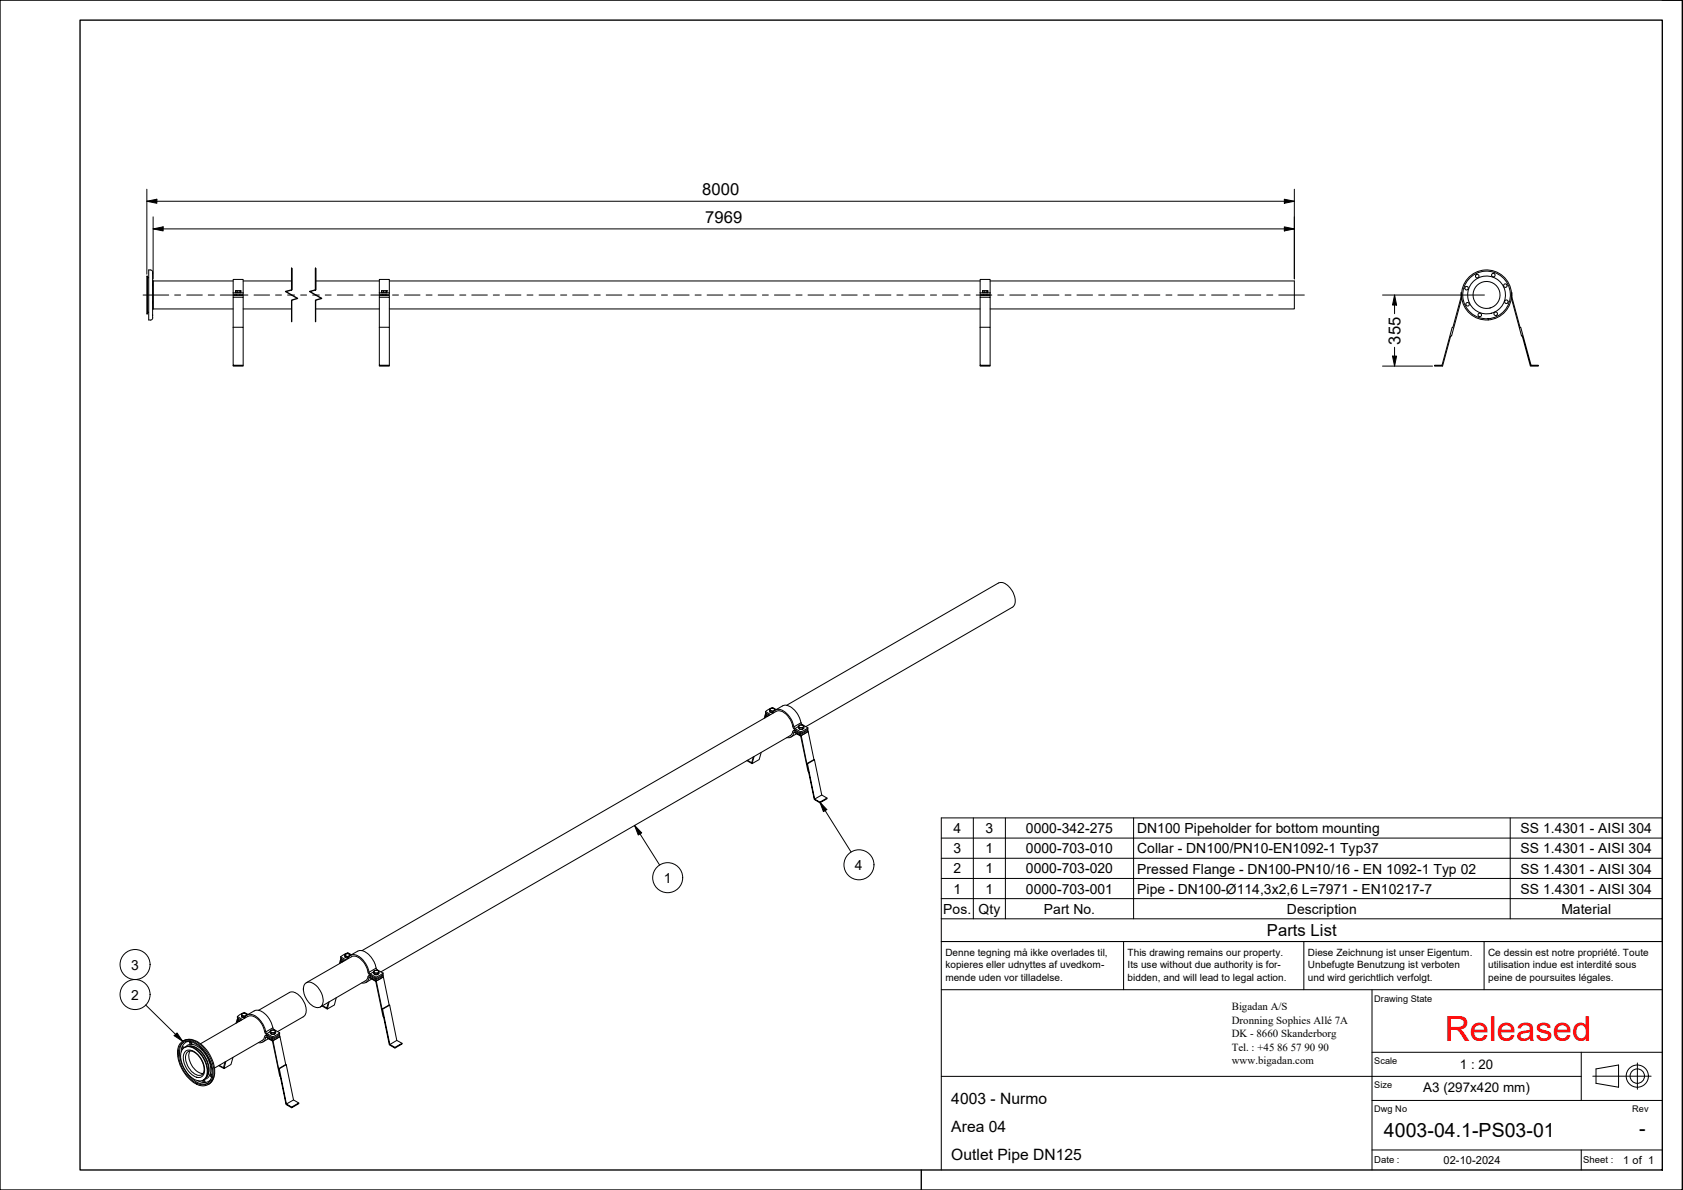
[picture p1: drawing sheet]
<svg xmlns="http://www.w3.org/2000/svg" width="420mm" height="297mm" viewBox="0 0 420 297" stroke-linecap="round" stroke-linejoin="round" font-family="sans-serif">
<!-- layer: Break Line -->
<path d="M72.8 72.4v-5.4v5.4l-1.5 .4 3 1.7-1.5 .4v5.4M78.8 72.4v-5.4v5.4l-1.5 .4 3 1.7-1.5 .4v5.4" fill="none" stroke="#000" stroke-width=".34"/>
<!-- layer: Visible -->
<g fill="none" stroke="#000" stroke-width=".25">
<path d="M36.7 68.9h.1v9.4h-.1zM36.8 77.6l.3 .4M37.1 69.2l-.3 .5M38.1 71v.3M38.1 68.2v.2M38.1 78.6v.2M38.1 75.3v.3M38.1 70.1h20.1M38.1 77.1h20.1M38.1 68v11.3M38.1 68v-.2a.8 .8 0 0 0-1-.4v12.5a.7 .7 0 0 0 1-.6M38.2 70.1v7"/>
<path d="M58.2 73.1v-3.3h2.5v3.3M58.2 73.1v.4h2.5v-.4M58.2 74.2v-.4h2.5v.4M58.2 73.1h2.5M58.8 72.6h1.3l.1 .5h-.3v-.5M58.8 72.6v.5h.4M58.8 72.6h.1M58.8 73.1h.1M59.1 73.5v.3M59.2 72.6v.5h.7M59.9 73.5v.3M60.1 73.1h.1"/>
<path d="M60.1 72.6h-1.3M60.7 70.1h12.1M60.7 77.1h12.1M78.8 70.1h15.9M78.8 77.1h15.9M94.7 73.1v-3.3h2.5v3.3M94.7 74.2v-.4h2.5v.4M94.7 73.1v.4h2.5v-.4M94.7 73.1h2.5M95.2 72.6h1.4v.5h-.2v-.5M95.2 72.6v.5h.5M95.3 73.1h.1"/>
<path d="M95.5 73.5v.3M95.7 72.6v.5h.7M96.4 73.5v.3M96.6 72.6h.1M96.6 72.6h-1.4M96.6 73.1h.1M97.2 70.1h147.5M97.2 77.1h147.5M244.7 73.1v-3.3h2.5v3.3M244.7 74.2v-.4h2.5v.4M244.7 73.1v.4h2.5v-.4M244.7 73.1h2.5"/>
<path d="M245.3 72.6h1.3v.5h-.2v-.5M245.3 72.6v.5h.4M245.3 72.6h.1M245.4 72.6h1.2M245.4 73.1h.1M245.5 73.5v.3M245.7 72.6v.5h.7M246.3 73.5v.3M246.5 73.1h.1M247.2 70.1h75.9v7h-75.9M364.9 74.2l-2.2 7.5h-.2l-2.5 9.5h-1.9v.2h2l2.1-7.6 .2 .1 2.5-9.5M364.9 73.8l-.2 .4"/>
<path d="M364.9 73.1h-.2l.2 .4M365.7 72a.44 .44 0 0 0 .7 .3 .44 .44 0 0 0-.1-.8 .44 .44 0 0 0-.6 .5M365.9 76a.46 .46 0 0 1 .6-.5 .46 .46 0 0 1 .2 .7 .46 .46 0 0 1-.7-.1v-.1M369.1 78.9l.3 .1M369.1 78.9a.44 .44 0 0 1 .1-.7 .44 .44 0 0 1 .6 .3 .44 .44 0 0 1-.3 .6M372.7 68.2a.43 .43 0 0 1 .5 .6 .43 .43 0 0 1-.6 .2 .43 .43 0 0 1 0-.7l.2-.1M373.8 78.6a.43 .43 0 0 1-.8 0 .43 .43 0 0 1 .3-.7 .43 .43 0 0 1 .5 .5l-.1 .2M376.3 71.3a.46 .46 0 0 1-.6 .5 .46 .46 0 0 1-.3-.7 .46 .46 0 0 1 .8 0l.1 .2M377.3 74.2l2.2 7.5h.1l2.6 9.5h1.8v.2h-1.9l-4.8-17M377.3 73.1h.1v.4M377.4 73.8v.4M58.2 81.7v-7.5h2.5v7.5"/>
<path d="M58.2 81.7v9.7h2.5v-.2h-2.5M58.2 81.7h2.5v9.5M94.7 81.7v-7.5h2.5v7.5M94.7 81.7v9.7h2.5v-.2h-2.5M94.7 81.7h2.5v9.5M244.7 81.7v-7.5h2.5v7.5M244.7 81.7v9.7h2.5v-.2h-2.5M244.7 81.7h2.5v9.5M191.1 178.4l-.3 .9M191.1 178.2v.3l.5 .3-.6-.3M191.1 178.2l.8 .4M191.1 177.6l1.3 .8"/>
<path d="M191.1 177.6v.4l1 .5M191.3 178l-.2 .2M191.5 178.9l-.4-.2-.1 .5M192.2 177l.1-.1a.69 .69 0 0 1 1.1 .5M192.2 177.4h.3M192.2 177.4v.3l.6 .2v-.3M192.2 177v.4M192.2 177v.7M192.2 177.5v.1M192.2 177a.6 .6 0 0 1 .7-.2 .6 .6 0 0 1 .4 .5 .63 .63 0 0 1-.6 .2 .63 .63 0 0 1-.5-.5zM192.3 177.8l.4 .1M192.5 177.4l.3 .2"/>
<path d="M192.9 177.9h.1zM192.9 178.1a1.62 1.62 0 0 1 2.7-.7 7.2 7.2 0 0 1 2.8 4.4l1.5 .9M193.4 177.4l-.6 .2M193.6 177.2l1.7-1a2.96 2.96 0 0 1 3.5 1.5l.8 1.5 .5 1.5 1.6 1M193.8 177.1l-.9-.5-1.8 1M196.4 176.1l52.9-30.6a2.75 2.75 0 0 1 3.1 1.6 3.4 3.4 0 0 1 .5 4.4l-51.7 29.9M186.4 189.9l1.3 .7M188 189l-.3 1.4-1.1-.6M190 187.8l-.5 1.8-1.8 1 .6-1.8M198.5 182.2l-.4-.4a5.7 5.7 0 0 0-3.2-4.3h-1l-103.6 59.8M198.5 182.2l1.4 .8M198.5 182.2l-.4 .2"/>
<path d="M198.9 183.2l-1.5 .8M199.3 181.3l.3 .4M199.3 181.3v.3l.3 .4M199.4 181.8l.2 .1M199.5 181.1l.2-.1h.5l.5 .4M199.5 181.1l-.2 .2M199.5 181.1a.53 .53 0 0 1 .7-.2 .53 .53 0 0 1 .3 .6 .58 .58 0 0 1-.6 .2 .58 .58 0 0 1-.4-.5zM199.6 181.7h.7M199.6 181.7v.3l.7 .1M199.7 182l.5 .1M199.9 183.6l-1.6-.9a1.83 1.83 0 0 1-1.9 1.4M199.9 183.2l-1.6-.8h-.3l-.3 .8-.4 .4-102.2 59"/>
<path d="M199.9 182.7v.3M199.9 183.2v.4M200 183.6l1.8-1 1.4 7-1.8 1zM200 183.6l-1.4-.8v.2l1.3 .8 3.4 15.7 1.4 .9v-.2l-1.3-.7-1.8-8.8-.2-.1M200.6 181.8l-.2 .2M200.7 181.4l-.4 .3M200.7 181.4v.3l-.4 .4v-.4M201.5 182.1l.2 .1M201.6 190.7l1.7-1.1 1.8 8.8M201.7 182.6l-1.8 1M201.7 182.2l-1.8 1M201.7 181.7l-.2 .4-1.6 .9"/>
<path d="M201.7 181.7l-1.8 1M201.7 182.2v.4M201.7 182.6h.1M203.2 189.6h.1M206.5 199.2l-1.4-.8-1.7 1.1M204.7 200.2l1.8-1v.2l-1.8 1M85 239.6l-.2 .9M85 239.4v.4l.6 .3-.6-.4M85 239.4l.9 .5M85 238.8l1.4 .8M85 238.8v.4l1.1 .6M85.2 239.3l-.2 .1"/>
<path d="M86.1 238.2h.2a.61 .61 0 0 1 .6-.2 .61 .61 0 0 1 .4 .6l-.6 .2M86.1 238.2v.4M86.1 238.6v.4M86.1 238.6l.3 .1M86.1 238.6v.4l.3 .1 .3 .1v-.4M86.1 238.3a.65 .65 0 0 1 .7-.3 .65 .65 0 0 1 .5 .5 .65 .65 0 0 1-.6 .2 .65 .65 0 0 1-.6-.4zM86.1 238.7v.1M86.2 239l.5 .1M86.4 238.7l.3 .1M86.8 239.3a1.76 1.76 0 0 1 3.1-.3 7.2 7.2 0 0 1 2.4 4l1.6 .9M86.8 239.1l-.1 .1M87.5 238.4l1.8-1a3.1 3.1 0 0 1 3.5 1.8l.6 .9 .7 1.9 1.5 .9"/>
<path d="M87.7 238.3l-.9-.5-1.8 1M45.6 259.9a4.2 4.2 0 0 1 5.2 1.3 8.1 8.1 0 0 1 2.4 8.3l-.7 .9-.6 .3M47.3 260a.39 .39 0 0 0 .1 .5 .39 .39 0 0 0 .5 0l-.1-.5M47.5 260l.4 .5M59.3 254.5l-.4 .9M59.3 254.3v.3l.5 .3-.6-.3M59.3 254.3l.8 .5M59.3 253.7l1.2 .8M59.3 253.7v.4l1 .6M59.4 254.2l-.1 .1M59.6 255l-.3-.2-.2 .5M60.3 253.1a.71 .71 0 0 1 .8-.2 .71 .71 0 0 1 .5 .6"/>
<path d="M60.3 253.5l.4 .1M60.3 253.5v.4l.7 .2v-.4M60.3 253.1v.4M60.3 253.1v.8M60.3 253.6v.1M60.5 253.1a.59 .59 0 0 1 .6-.2 .59 .59 0 0 1 .4 .5 .57 .57 0 0 1-.7 .3 .57 .57 0 0 1-.4-.6zM60.5 253.9l.4 .1M60.7 253.6l.3 .1M61 254h.1M61 254.2a1.76 1.76 0 0 1 3.1-.3 7.6 7.6 0 0 1 2.4 4.1l1.6 .8M61.1 254l-.1 .1M61.5 253.5l-.5 .2"/>
<path d="M61.7 253.4l1.8-1.1a3.1 3.1 0 0 1 3.6 1.8l.6 1.2 .5 1.5 1.6 1M61.9 253.2l-.9-.5-1.7 1M64.5 252.2l7.7-4.4a2.95 2.95 0 0 1 3.4 1.7 3.6 3.6 0 0 1 .3 4.1l-6.6 3.9M66.6 258.3l-.4 .2M67 259.3l-1.4 .8M67.4 257.5l.3 .3M67.4 257.5v.3l.3 .3M67.6 257.9l.1 .2M67.6 257.2l.9-.1 .3 .4M67.6 257.2l-.2 .3M67.6 257.2a.6 .6 0 0 1 .7-.1 .6 .6 0 0 1 .4 .5 .61 .61 0 0 1-.6 .2 .61 .61 0 0 1-.5-.5zM67.7 257.8h.8"/>
<path d="M67.7 257.8v.3l.8 .1M67.9 258.1l.5 .1M68.1 259.7l-1.6-.8a1.66 1.66 0 0 1-1.9 1.4M68.1 259.4l-1.8-.9-.6 1-.3 .2-11.8 6.9M68.1 259.2l-1.9-1.3a5.2 5.2 0 0 0-3.5-4.3l-.8 .1-11.9 6.8M68.1 258.8v.4M68.1 259.4v.3M68.2 259.8l1.7-1 1.4 6.9-1.7 1.1zM68.2 259.8l-1.5-.9v.2l1.3 .8 3.4 15.8 1.4 .8v-.2l-1.3-.7-1.8-8.8h-.1M68.7 258l-.2 .1M68.8 257.5l-.3 .3M68.8 257.5v.3l-.3 .4v-.4"/>
<path d="M69.6 258.3l.2 .1M69.8 258.7l-1.7 1M69.8 258.4l-1.7 1M69.8 257.8v.3l-1.7 1.1M69.8 257.8l-1.7 1M69.8 258.4v.3M69.8 258.7l.1 .1M76.3 245.4a2.52 2.52 0 0 1 3.3 1.4 3.7 3.7 0 0 1 .5 4.4 2.52 2.52 0 0 1-3.3-1.3 3.7 3.7 0 0 1-.5-4.5zM80.4 251.1l1.3 .8M82 250.2l-.4 1.4-1.1-.6M83.9 249l-.4 1.9-1.8 1 .5-1.9M85.4 240.1l-.4-.2-.1 .5"/>
<path d="M92.4 243.4l-.4 .2M92.8 244.4l-1.4 .8M93.3 242.6l.3 .3M93.3 242.6v.3l.3 .4M93.3 243l.2 .2M93.4 242.4a.57 .57 0 0 1 .6-.3 .57 .57 0 0 1 .4 .6 .6 .6 0 0 1-.6 .2 .6 .6 0 0 1-.4-.5zM93.4 242.3l.8-.1 .4 .4M93.4 242.3l-.1 .3M93.6 242.9h.6M93.6 242.9v.4h.6M93.6 243.3h.5M93.9 244.8l-1.6-.8a2.34 2.34 0 0 1-1.5 1.4l-.5-.1"/>
<path d="M93.9 244.5l-1.6-.9h-.3l-.7 1.2-11.3 6.6M93.9 244.2l-1.7-.9-.2-.3a5.2 5.2 0 0 0-3.6-4.3h-.6l-11.3 6.6M93.9 243.9v.3M93.9 244.5v.3M93.9 244.9l1.8-1 1.5 7-1.8 1zM93.9 244.9l-1.4-.8 1.3 .9 3.4 15.8 1.4 .8v-.2l-1.3-.7-1.9-8.8M94.5 243.1l-.2 .1M94.6 242.6l-.4 .3M94.6 242.6v.3l-.4 .4v-.4M95.5 243.4l.1 .1M95.5 251.9l1.8-1 1.8 8.8M95.6 243.8l-1.7 1"/>
<path d="M95.6 243.5l-1.7 1M95.6 242.9v.3l-.2 .2-1.5 .8M95.6 242.9l-1.7 1M95.6 243.5v.3M95.6 243.8l.1 .1M97.2 250.9h.1M45.3 260.2a3.2 3.2 0 0 1 4.1 .5 9.3 9.3 0 0 1 3.6 8.5 2.57 2.57 0 0 1-4.2 1.3 9.2 9.2 0 0 1-4.3-9l.3-.8zM45.3 260.5a2.99 2.99 0 0 1 4 .3 8.7 8.7 0 0 1 3.4 8.3 2.39 2.39 0 0 1-3.7 1.3 8.6 8.6 0 0 1-4.3-8.9zM45.6 261.3l.1 .4M45.7 261.7a2.6 2.6 0 0 1 3.7 .7 6.2 6.2 0 0 1 2 6.6 2.28 2.28 0 0 1-3.6-.1 6.5 6.5 0 0 1-2.4-6.7zM45.9 261.5a.32 .32 0 0 0-.3-.2 .32 .32 0 0 0-.3 .3 .32 .32 0 0 0 .3 .3M46.1 261.4a3.2 3.2 0 0 1 3.8 1.4 6.2 6.2 0 0 1 1.7 5.9l-.7 .8"/>
<path d="M47 262.5a2.83 2.83 0 0 1 3.1 1.8l.7 1.4a2.15 2.15 0 0 1-.4 2.6M47.5 262.3a4.4 4.4 0 0 0 1.6 5.1l.9 .5 .7 .1M50.1 261.6l.3 .5h.2M50.9 269.5l-.1 .4 .4 .2M50.9 269.5l.1 .1a.33 .33 0 0 1 .2 .5 .33 .33 0 0 1-.4 .2 .33 .33 0 0 1-.2-.4l-.1-.2M52.3 264.8l.2 .6M52.7 268.1l.2 .5M52.9 268.3l-.4-.2 .1 .6 .2 .1M54.6 266l1.3 .7M56.2 265.1l-.4 1.4-1.1-.6M58.2 263.9l-.5 1.8-1.8 1 .5-1.7M69.7 266.8l1.8-1 1.8 8.8"/>
<path d="M71.3 265.7l.2 .1M72.8 276.3l1.8-1v.2l-1.8 1M74.6 275.3l-1.3-.7-1.8 1M98.6 261.4l1.8-1v.2l-1.8 1M100.4 260.4l-1.3-.7-1.8 1"/>
<circle cx="368.8" cy="68.9" r=".45"/>
<circle cx="371.1" cy="73.6" r="4.7"/>
<circle cx="371.1" cy="73.6" r="3.4"/>
<circle cx="371.1" cy="73.6" r="5.9"/>
<circle cx="371.1" cy="73.6" r="6.2"/>
<circle cx="376.1" cy="75.3" r=".44"/>
</g>
<!-- layer: Visible Narrow -->
<g fill="none" stroke="#000" stroke-width=".25">
<path d="M198.4 182.7l-.2 .2M198.7 182.3l-.2 .1M199.3 181.4l-.8 .4M200 180.4l-1.8 1M200.2 180.8l-.2 .2M45.9 259.8a4 4 0 0 1 4.6 1.4 8.5 8.5 0 0 1 2.7 8.1l-.5 .8-.5 .5M47.1 259.9l-.7 .3-.9 1.1M66.5 258.9l-.2 .1M66.8 258.4l-.2 .2M67.4 257.5l-.8 .5M68.1 256.6l-1.8 1M68.4 256.9l-.2 .2"/>
<path d="M92.3 244l-.2 .1M92.6 243.5l-.2 .2M93.3 242.6l-.9 .5M93.9 241.7l-1.8 1M94.2 242.1l-.3 .1M45.4 261.5l-.1 1.1M45.9 260.1a4.4 4.4 0 0 0-.6 5.1 8.1 8.1 0 0 0 5.1 5.4l1.5-.2M46.4 262.4a2.58 2.58 0 0 1 3.3 1.2 4.4 4.4 0 0 1 .9 4.9 2.11 2.11 0 0 1-3-.5 5 5 0 0 1-1.5-5.3zM46.4 261.3a2.35 2.35 0 0 1 3.3 .2 6.9 6.9 0 0 1 2.7 6.8l-.5 .8-.8 .3M47 261.2a4 4 0 0 1 4.1 2.3 5 5 0 0 1 .6 5.2l-.2 .2M47 262.5a2.51 2.51 0 0 0-.3 3.3 3.9 3.9 0 0 0 3.3 2.6l.4-.1M47.1 261.2a4.8 4.8 0 0 1 4.3 3.3 4.3 4.3 0 0 1 .1 4.3"/>
<path d="M49.4 269.8l1.5 .4M52.6 269.5l-.9 .6-.6 .1"/>
</g>
<!-- layer: Symbol -->
<g fill="none" stroke="#000" stroke-width=".25">
<path d="M158.4 206l1.8 1.9-.9 .5zM158.4 206l6.3 9.9M204.7 200.2l1.7 1.9-.8 .5zM204.7 200.2l7.8 12.5M235 209.2h180M235 214.2h180M235 219.3h180M243 204.2v25.1M251 204.2v25.1M283 204.2v25.1M377 204.2v25.1M235 224.3h180v-20.1h-180v25.1"/>
<path d="M235 229.3v5.7h180v-5.7M415 224.3v5h-180M36.4 250.9l9.2 9M43.5 258.5l.7-.7 1.4 2.1z"/>
<circle cx="166.7" cy="219.1" r="3.7"/>
<circle cx="214.4" cy="215.9" r="3.7"/>
<circle cx="33.7" cy="240.8" r="3.7"/>
<circle cx="33.7" cy="248.2" r="3.7"/>
</g>
<!-- layer: Border -->
<path d="M0 0h420v297h-420zM20 5h395v287h-395zM415 0h5M230 292v5" fill="none" stroke="#000" stroke-width=".34"/>
<!-- layer: Title -->
<g fill="none" stroke="#000" stroke-width=".25">
<path d="M280.5 235v12M325.5 235v12M370.5 235v12M415 235h-180v57M235 247h180M342.5 247v45M235 268.7h159.8M342.5 274.7h72.5M342.5 262.7h72.5M394.8 262.7v12M397.6 268.6h14.6M398.4 266.8l5.7-1v5.6l-5.7-1z"/>
<path d="M408.8 265.3v6.6M342.5 287h72.5M394.8 287v5"/>
<circle cx="408.7" cy="268.6" r="2.77"/>
<circle cx="408.7" cy="268.6" r="1.8"/>
</g>
<!-- layer: Centerline -->
<g fill="none" stroke="#000" stroke-width=".25">
<path d="M35.7 73.6h6.4M43.6 73.6h1.5M46.6 73.6h3.9M52 73.6h1.5M55 73.6h3.9M60.4 73.6h1.5M63.4 73.6h3.9M68.8 73.6h1.5M71.8 73.6h1.7M75.1 73.6h1.4M78.1 73.6h1.6M81.2 73.6h1.5"/>
<path d="M84.2 73.6h3.9M89.6 73.6h1.5M92.6 73.6h3.9M98 73.6h1.5M101 73.6h3.9M106.4 73.6h1.5M109.4 73.6h3.9M114.8 73.6h1.5M117.8 73.6h3.9M123.1 73.6h1.6M126.2 73.6h3.8M131.6 73.6h1.5"/>
<path d="M134.6 73.6h3.9M140 73.6h1.5M143 73.6h3.9M148.3 73.6h1.6M151.3 73.6h3.9M156.8 73.6h1.4M159.8 73.6h3.9M165.1 73.6h1.5M168.1 73.6h3.9M173.5 73.6h1.5M176.5 73.6h3.9M181.9 73.6h1.5"/>
<path d="M184.9 73.6h3.9M190.3 73.6h1.5M193.3 73.6h3.9M198.7 73.6h1.5M201.7 73.6h3.9M207.1 73.6h1.5M210.1 73.6h3.9M215.5 73.6h1.5M218.5 73.6h3.9M223.9 73.6h1.5M226.9 73.6h3.9M232.3 73.6h1.5"/>
<path d="M235.3 73.6h3.9M240.7 73.6h1.5M243.7 73.6h3.9M249.1 73.6h1.5M252.1 73.6h3.9M257.5 73.6h1.5M260.5 73.6h3.9M265.9 73.6h1.5M268.9 73.6h3.9M274.3 73.6h1.5M277.3 73.6h3.9M282.7 73.6h1.5"/>
<path d="M285.7 73.6h3.9M291.1 73.6h1.5M294 73.6h3.9M299.5 73.6h1.4M302.5 73.6h3.9M307.8 73.6h1.6M310.9 73.6h3.8M316.2 73.6h1.6M319.2 73.6h6.4"/>
</g>
<!-- layer: Dimension -->
<g fill="none" stroke="#000" stroke-width=".25">
<path d="M36.7 50.2l2.5-.5v1zM36.7 50.2h286.4M36.7 47.2v21.2M38.2 57.1l2.5-.5v1zM38.2 57.1h284.9M38.2 54.1v15.5M320.6 56.6l2.5 .5-2.5 .5zM320.6 49.7l2.5 .5-2.5 .5zM323.1 47.2v22.4M345.1 73.6h25.5M348.1 73.6l.6 2.5h-1.1zM348.1 73.6v4.7"/>
<path d="M345.1 91.4h12.5M347.6 88.9h1.1l-.6 2.5zM348.1 86.7v4.7"/>
</g>
<path d="M36.7 50.2l2.5-.5v1zM38.2 57.1l2.5-.5v1zM320.6 56.6l2.5 .5-2.5 .5zM320.6 49.7l2.5 .5-2.5 .5zM348.1 73.6l.6 2.5h-1.1zM347.6 88.9h1.1l-.6 2.5z" fill="#000"/>
<!-- layer: Symbol -->
<path d="M158.4 206l1.8 1.9-.9 .5zM204.7 200.2l1.7 1.9-.8 .5zM43.5 258.5l.7-.7 1.4 2.1z" fill="#000"/>
<text font-size="8.6" fill="#f00" x="360.7" y="259.7">Released</text>
<g font-size="4.9">
<text x="345.5" y="283.8">4003-04.1-PS03-01</text>
<text x="409.2" y="283.3">-</text>
</g>
<g font-size="4.1">
<text x="175.3" y="48.8">8000</text>
<text x="176" y="55.7">7969</text>
<text x="349.6" y="86" transform="rotate(-90 349.6 86)">355</text>
<text x="316.3" y="233.7">Parts List</text>
</g>
<g font-size="3.9">
<text x="237.5" y="275.5">4003 - Nurmo</text>
<text x="237.5" y="282.5">Area 04</text>
<text x="237.5" y="289.5">Outlet Pipe DN125</text>
</g>
<g font-size="3.5">
<text x="238" y="207.9">4</text>
<text x="246" y="208">3</text>
<text x="256.1" y="208">0000-342-275</text>
<text x="283.9" y="208">DN100 Pipeholder for bottom mounting</text>
<text x="379.6" y="208">SS 1.4301 - AISI 304</text>
<text x="238" y="213">3</text>
<text x="246" y="213">1</text>
<text x="256.1" y="213">0000-703-010</text>
<text x="283.9" y="213">Collar - DN100/PN10-EN1092-1 Typ37</text>
<text x="379.6" y="213">SS 1.4301 - AISI 304</text>
<text x="165.7" y="220.3">1</text>
<text x="213.4" y="217.1">4</text>
<text x="238" y="218">2</text>
<text x="246" y="218">1</text>
<text x="256.1" y="218">0000-703-020</text>
<text x="283.9" y="218">Pressed Flange - DN100-PN10/16 - EN 1092-1 Typ 02</text>
<text x="379.6" y="218">SS 1.4301 - AISI 304</text>
<text x="238" y="223">1</text>
<text x="246" y="223">1</text>
<text x="256.1" y="223">0000-703-001</text>
<text x="283.9" y="223.1">Pipe - DN100-Ø114,3x2,6 L=7971 - EN10217-7</text>
<text x="379.6" y="223.1">SS 1.4301 - AISI 304</text>
<text x="235.5" y="228.1">Pos.</text>
<text x="244.3" y="228.1">Qty</text>
<text x="260.6" y="228.1">Part No.</text>
<text x="321.3" y="228.1">Description</text>
<text x="389.8" y="228.1">Material</text>
<text x="32.8" y="242">3</text>
<text x="32.8" y="249.5">2</text>
</g>
<g font-size="3.3">
<text x="364.4" y="266.9">1 : 20</text>
<text x="355.3" y="272.5">A3 (297x420 mm)</text>
</g>
<g font-size="2.8">
<text x="360.3" y="290.5">02-10-2024</text>
<text x="405.3" y="290.5">1 of 1</text>
</g>
<g font-size="2.7">
<text x="307.5" y="252">Bigadan A/S</text>
<text x="307.5" y="255.5">Dronning Sophies Allé 7A</text>
<text x="307.5" y="262.3">Tel. : +45</text>
<text x="307.5" y="258.9">DK - 8660 Skanderborg</text>
<text x="318.9" y="262.3">86</text>
<text x="322.2" y="262.3">57</text>
<text x="325.6" y="262.3">90</text>
<text x="329.1" y="262.3">90</text>
<text x="307.5" y="265.7">www.bigadan.com</text>
</g>
<g font-size="2.5">
<text x="236" y="238.5">Denne tegning må ikke overlades til,</text>
<text x="281.5" y="238.5">This drawing remains our property.</text>
<text x="326.5" y="238.5">Diese Zeichnung ist unser Eigentum.</text>
<text x="371.5" y="238.5">Ce dessin est notre propriété. Toute</text>
<text x="236" y="241.6">kopieres eller udnyttes af uvedkom-</text>
<text x="236" y="244.8">mende uden vor tilladelse.</text>
<text x="281.5" y="244.8">bidden, and will lead to legal action.</text>
<text x="281.5" y="241.6">Its use without due authority is for-</text>
<text x="326.5" y="241.6">Unbefugte Benutzung ist verboten</text>
<text x="326.5" y="244.8">und wird gerichtlich verfolgt.</text>
<text x="371.5" y="241.6">utilisation indue est interdité sous</text>
<text x="371.5" y="244.8">peine de poursuites légales.</text>
</g>
<g font-size="2.4">
<text x="343.1" y="290.4">Date :</text>
<text x="395.2" y="290.4">Sheet :</text>
</g>
<g font-size="2.3">
<text x="343.1" y="250">Drawing State</text>
<text x="343.1" y="265.7">Scale</text>
<text x="343.1" y="271.7">Size</text>
<text x="343.1" y="277.7">Dwg No</text>
<text x="407.5" y="277.7">Rev</text>
</g>
</svg>
